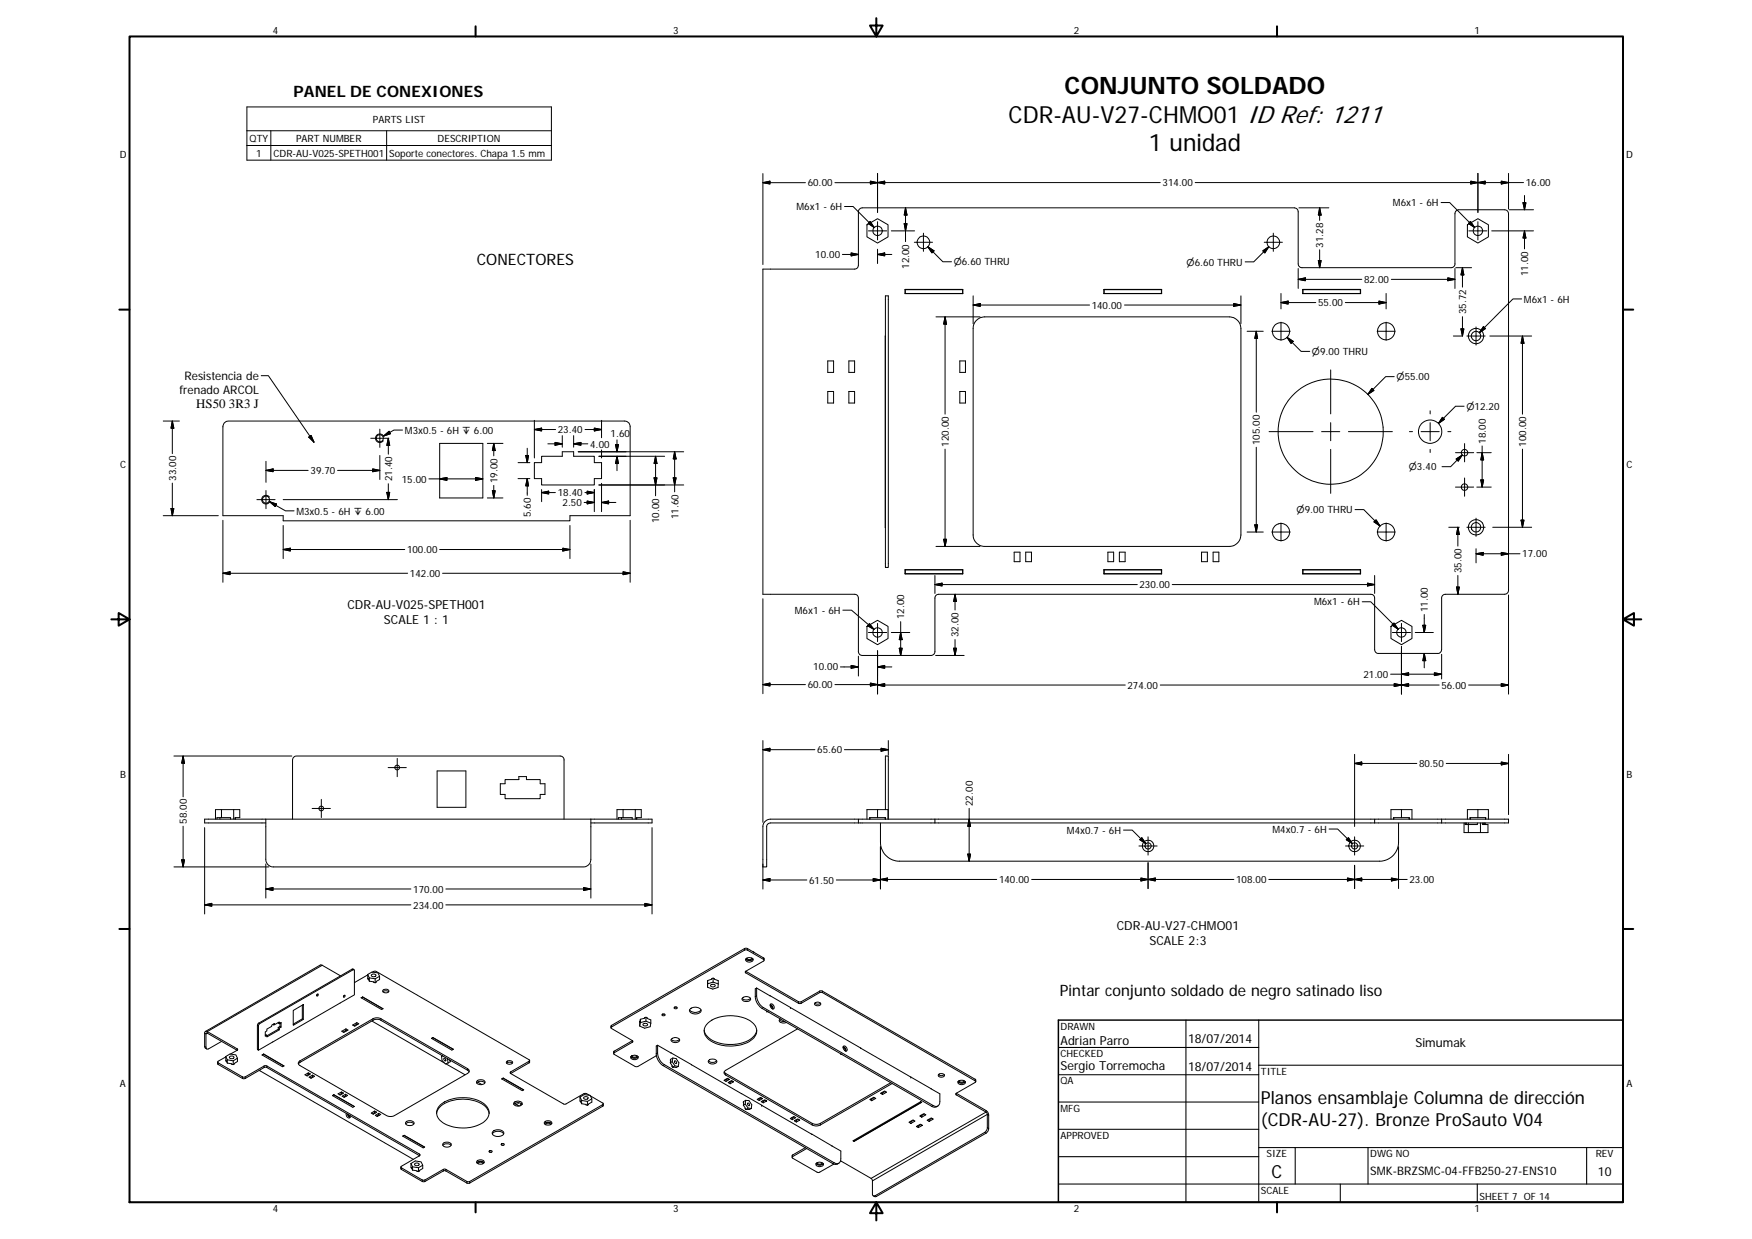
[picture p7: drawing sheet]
<svg xmlns="http://www.w3.org/2000/svg" width="420mm" height="297mm" viewBox="0 0 420 297" stroke-linecap="round" stroke-linejoin="round" font-family="sans-serif">
<g fill="none" stroke="#000" stroke-width=".24">
<path d="M59.2 25.6h73v12.8h-73zM59.2 31.3h73M59.2 34.9h73M64.9 31.3v7.1M92.7 31.3v7.1M183 41.6v21.8M183 43.8l1.6-.4v.7zM183 43.8h10.2M202.5 49.5h2.1l5 5M207.9 53.9l2.5-1.5 2.6 1.5v2.9l-2.6 1.5-2.5-1.5zM208.3 55.4h4.4M208.7 53.1l.9 1.4-1.4-.9z"/>
<path d="M208.7 43.4l1.7 .4-1.7 .3zM210.4 41.6v9.3M210.4 53.1v4.4M210.4 59.8v3.4M210.4 43.8l1.8-.4v.7zM213.8 55.4h5.5M216.8 53.6h.7l-.3 1.8zM217.2 49.8l.3 1.8h-.7zM217.2 49.8v8.1M219.3 58.1h4.3M221.5 55.9v4.4M222.5 59.2l1.5 .9-.5 .5z"/>
<path d="M222.5 59.2l3.6 3.6h2.1M278.2 43.8h-78M286.6 43.8h78.8M303.2 58.1h4.3M304.3 59.2l-3.6 3.6h-2.1M305.4 55.9v4.4M311.5 49.8h7.2M316.5 49.8l.3 1.8h-.6zM316.5 49.8v3M316.5 59.9v4.3M345.6 48.6h2.1l5.9 5.9M351.9 53.9l2.5-1.5 2.5 1.5v2.9l-2.5 1.5-2.5-1.5z"/>
<path d="M352.2 55.4h4.4M352.6 53.1l1 1.4-1.4-.9zM352.7 43.4l1.7 .4-1.7 .3zM354.4 41.6v9.3M354.4 43.8l1.8-.4v.7zM354.4 53.1v4.4M357.7 55.4h10.1M360 43.4l1.8 .4-1.8 .3zM361.8 41.6v8.5M361.9 50.3h5.9M365.2 48.6h.7l-.3 1.7zM365.6 55.4l.3 1.7h-.7z"/>
<path d="M365.6 46.9v3.4M365.6 55.4v4.3M183 64.5h21.9a.9 .9 0 0 0 1-.9v-12.8a.98 .98 0 0 1 .9-1h103.6a.94 .94 0 0 1 .9 1v12.5a.94 .94 0 0 0 .9 .9h35.8a.9 .9 0 0 0 .9-.9v-12.1a.94 .94 0 0 1 .9-.9h11.1a.94 .94 0 0 1 .9 .9v90.3a.98 .98 0 0 1-.9 1h-14.3a.9 .9 0 0 0-.9 .9v12.3a.94 .94 0 0 1-.9 1h-14.2a.9 .9 0 0 1-.9-1v-12.3a.87 .87 0 0 0-1-.9h-103.6a.9 .9 0 0 0-.9 .9v12.8a.9 .9 0 0 1-.9 .9h-16.5a.94 .94 0 0 1-.9-.9v-12.8a.87 .87 0 0 0-1-.9h-21.9zM202 61h3.9M204.1 60.6l1.8 .4-1.8 .3zM210.4 61l1.8-.4v.7zM210.4 61h3.5M212.3 70.9h.7v65.1h-.7zM217.1 69.4h.1M217.1 69.4h13.8v1h-13.8zM217.1 69.4h13.8v1M217.1 69.4v1"/>
<path d="M224.5 76h10.5M226.6 76v23.3M226.6 76l.4 1.7h-.7zM230.9 69.4h.1M233.4 70.9v6.7M233.4 73.1l1.7-.3v.6zM233.4 73.1h27.9M234.1 76.9l1.1-.8 .9-.1h58.7a2.85 2.85 0 0 1 2.8 2.7v49.5a2.81 2.81 0 0 1-2.8 2.8h-58.7a2.77 2.77 0 0 1-2.7-2.8v-49.5l.1-1zM264.7 69.4h.1M264.7 69.4h13.9v1h-13.9zM264.8 69.4h13.7v1M269.7 73.1h27.9"/>
<path d="M278.5 69.4h.1M295.9 72.8l1.7 .3-1.7 .3zM297.6 70.9v6.7M299.1 79.4h3.8M301.3 79.4v19.4M301.3 79.4l.3 1.7h-.7zM302.8 60.1l1.5-.9-1 1.4zM305 79.4h4.4M307.2 70.4v3.7M307.2 77.2v4.4M307.2 72.5l1.7-.3v.7zM307.2 72.5h8.3"/>
<path d="M311.3 67l1.7-.4v.7zM311.3 67h15.3M311.3 64.4v4.8M312.4 69.4h13.9M312.4 69.4h13.9v1h-13.9zM312.5 69.4v1M316.2 62.5h.6l-.3 1.7zM322.6 72.5h9.8M326.2 69.4v1M330.3 79.4h4.3M330.7 72.2l1.7 .3-1.7 .4zM332.4 70.4v3.7"/>
<path d="M332.4 77.2v4.4M333.7 67h15.2M347.2 66.6l1.7 .4-1.7 .3zM348.9 64.4v4.8M349.1 64.2h3.8M350.4 78.8h.7l-.4 1.8zM350.7 64.2l.4 1.7h-.7zM350.7 64.2v4.6M350.7 75.9v4.7M354 78.4v4.3M355.8 78.3l.4 .5-1.4 1zM364.9 71.7h-2.1l-8 8.1"/>
<path d="M62.6 90.1h1.8l10.9 15.9M198.5 86.5h1.4v2.8h-1.4zM198.5 93.9h1.4v2.7h-1.4zM203.6 93.9h1.3v2.7h-1.3zM203.6 86.5h1.3v2.8h-1.3zM212.3 80.6v45.9M230.2 93.9h1.3v2.7h-1.3zM230.2 86.5h1.3v2.8h-1.3zM308.7 80.9l3.3 3.3h2.1M308.7 80.9l1.4 .9-.5 .5zM319.1 88.7v10.5M329 93.1l.5 .5-1.5 1z"/>
<path d="M334.4 90.3h-2.1l-4.3 4.3M343 98.5v.7M348.5 80.6h2.2M351.1 97.4h-2l-4.1 4.1M351.8 80.6h4.4M357.3 80.6h10M365.1 80.6v18.7M365.1 80.6l.4 1.7h-.7zM39.1 100.9h3.9M41.3 100.9l.4 1.8h-.7zM41.3 100.9v7.9M41.3 115.8v7.8"/>
<path d="M53.8 101.4l.6-.4 .5-.1h94.8a1.36 1.36 0 0 1 1.4 1.4v21.3h-14.4v1.3h-68.8v-1.3h-14.4v-21.3zM61.6 119.8h4.4M63.8 110.6v5M63.8 117.6v4.4M63.8 112.8l1.7-.4v.7zM63.8 112.8h10.1M64.6 119.2a1.03 1.03 0 0 0-1.5-.2 1.03 1.03 0 0 0 0 1.5 1.03 1.03 0 0 0 1.5-.1M67.9 119.8h27.4M74.1 104.8l.5-.4 .7 1.6zM81 112.8h10.1M88.9 105.1h4.4M89.4 112.4l1.7 .4-1.7 .3z"/>
<path d="M91.1 102.9v4.4M91.1 109.2v5.8M91.9 104.5a1.03 1.03 0 0 0-1.5-.2 1.03 1.03 0 0 0 0 1.5 1.03 1.03 0 0 0 1.5-.1M92 104.5l1.3-1.1 .3 .6zM92.8 118h.7l-.4 1.8zM93.1 105.1v3.8M93.1 105.1l.4 1.7h-.7zM93.1 116v3.8M96.5 103.1h-2l-2.5 1.4M102.9 114.8h12.9M105.4 106.3h10.4v13.1h-10.4zM105.4 114.8l1.8-.3v.7z"/>
<path d="M114.1 114.5l1.7 .3-1.7 .4zM116.9 119.4h3.7M116.9 106.3h3.7M118.1 117.6h.7l-.4 1.8zM118.4 106.3l.4 1.7h-.7zM118.4 106.3v3M118.4 116.4v3M124.2 114.7h2.9M124.2 110.9h2.9M126.1 109.2h.7l-.4 1.7zM126.4 107.5v3.4M126.4 114.7v4"/>
<path d="M126.4 114.7l.4 1.8h-.7zM128.2 100.8v9M128.2 103l1.7-.4v.7zM128.2 103h5M128.2 110.9h1.7v-1.5h4.9v-1.1h2.8v1.1h4.9v1.5h1.8v3.8h-1.8v1.6h-12.6v-1.6h-1.7zM129.9 117.4v2.9M129.9 118.1l1.7-.3v.6zM131.4 106.4h3.4M133.1 106.1l1.7 .3-1.7 .3zM133.2 118.1h-3.3M134.8 104.4v2.8M137.6 104.4v2.8"/>
<path d="M137.6 106.4l1.7-.3v.6zM137.6 106.4h3.4M138.7 108.3h25.3M140.3 118.1h2.2M140.3 103h4M140.8 117.8l1.7 .3-1.7 .3zM142.5 102.6l1.8 .4-1.8 .3zM142.5 117.4v5.3M143.6 116.3h20.4M144.3 100.8v4.1M144.3 107.9v1.9M144.3 115.9v6.8"/>
<path d="M147.6 106.6h.7l-.3 1.7zM148 105.5v2.8M148 109.4l.3 1.7h-.7zM148 109.4v3.4M156.9 114.6h.7l-.4 1.7zM157.2 109.4v9.5M157.2 109.4l.4 1.7h-.7zM159.4 109.4h-15.8M161.4 114.6h.7l-.3 1.7zM161.8 108.3l.3 1.7h-.7zM161.8 108.3v9.6M226.6 107.7v23.3"/>
<path d="M301.3 107.2v20.4M304.3 103.5h10.6M316.9 103.5h4.4M319.1 101.3v4.4M319.1 107.7v10.6M323.4 103.5h10.5M338 103.5h.7M340.8 103.5h4.4M343 101.3v4.4M343 107.7v.8M345.9 100.1l.5 .4-1.4 1zM347.2 103.5h.7"/>
<path d="M349 116.8h4.4M349 108.5h4.4M349.2 110l1.5-.9-1 1.4zM350.7 109.1l-2.8 2.8h-2.1M351.2 106.3v4.4M351.2 114.6v4.4M354.2 116.8h3.4M354.2 108.5h3.4M355.1 115.1h.7l-.4 1.7zM355.4 108.5l.4 1.8h-.7zM355.4 106.9v9.9M365.1 107.7v18.7"/>
<path d="M39.1 123.6h13.3M41 121.9h.7l-.4 1.7zM53.5 124.7v14.9M53.5 137.4l1.7-.3v.7zM53.5 137.4h44.3M64.7 120.3l1.6 .5-.3 .7zM64.7 120.3l3.8 2.2h2M67.9 126v7.9M67.9 131.7l1.7-.3v.7zM67.9 131.7h29.2M105.4 131.7h31.3M135 131.4l1.7 .3-1.7 .4z"/>
<path d="M136.7 126v7.9M140.1 120.5h2.4M140.8 120.1l1.7 .4-1.7 .3zM144.3 120.5l1.7-.4v.7zM147.7 120.5h-3.4M149.4 137.1l1.7 .3-1.7 .4zM151.1 124.7v14.9M151.1 137.4h-45M217.1 136.6h.1M217.1 136.6h13.8v1h-13.8zM217.1 136.6h13.8v.9h-13.8M217.1 136.6v.9"/>
<path d="M224.2 138v4.3M224.5 131h10.5M226.3 129.3h.7l-.4 1.7zM230.9 136.6h.1M243.2 132.4h1.4v2.3h-1.4zM246 132.4h1.4v2.3h-1.4zM264.7 136.6h.1M264.7 136.6h13.9v1h-13.9zM264.7 137.5h13.9M264.8 136.6h13.7v.9M265.7 132.4h1.4v2.3h-1.4zM268.4 132.4h1.4v2.3h-1.4z"/>
<path d="M278.5 136.6h.1M288.2 132.4h1.3v2.3h-1.3zM290.9 132.4h1.4v2.3h-1.4zM299.1 127.6h3.8M300.9 125.8h.7l-.3 1.8zM305 127.6h4.4M307.2 125.4v4.3M312.4 136.6h13.9M312.4 137.5h13.9M312.4 136.6h13.9v1h-13.9zM312.5 136.6v.9M325 122.2h2.1l3.9 3.9"/>
<path d="M326.2 136.6v.9M327.9 139.8l1.8 .3-1.8 .4zM329.7 138v4.3M330 124.6l1 1.5-1.5-1zM330.3 127.6h4.3M332.4 125.4v4.3M347.4 126.4h2.6M349.6 126.4v4.5M349.6 126.4l.4 1.7h-.7zM349.6 138v4.5M351.8 126.4h4.4M354 124.2v4.4"/>
<path d="M354 132.8l1.7-.4v.7zM354 132.8h10.5M354 131.6v3.3M358 126.4h9.3M360 132.4l1.8 .4-1.8 .3zM364.8 124.7h.7l-.4 1.7zM183 143.6v22.7M201.5 159.9h4.4M202.1 146.3h2.1l5.4 4.6M204.1 159.5l1.8 .4-1.8 .3zM205.9 157.3v4.8M207.9 150.2l2.5-1.5 2.6 1.5v2.9l-2.6 1.5-2.5-1.5z"/>
<path d="M208.3 151.6h4.4M208.5 149.5l1.1 1.4-1.5-.9zM210.4 149.5v4.3M210.4 159.9l1.8-.4v.7zM210.4 156v10.4M213.8 151.6h4.4M213.9 159.9h-3.5M215.7 155.4h.7l-.4 1.7zM216 149v8.1M216 151.6l.4 1.8h-.7zM224.2 140.1l1.7-.3v.7zM224.2 140.1h48.5"/>
<path d="M224.4 157.1h6.8M228.7 155.4h.7l-.4 1.7zM229 153.3v3.8M229 142.5l.4 1.7h-.7zM229 142.5v3.7M326.7 144.3h2l6.6 6.6M329.7 140.1h-48.6M333.6 150.2l2.5-1.5 2.5 1.5v2.9l-2.5 1.5-2.5-1.5zM333.9 151.6h4.4M334.3 149.4l1 1.5-1.5-1zM336.1 149.5v4.3M336.1 154.9v11.5"/>
<path d="M339.4 151.6h4.3M341.2 149.9h.7l-.3 1.7zM341.6 147.3v4.3M341.6 156.7l.3 1.7h-.7zM341.6 156.7v3.4M345.7 156.9v5.9M349.3 140.7h.7l-.4 1.8zM361.8 142.6v23.8M183 164.1l1.6-.3v.7zM183 179.7l1.6-.3v.7zM183 164.1h10.2M183 179.7h12.4"/>
<path d="M183 177.5v19.6M208.7 163.8l1.7 .3-1.7 .4zM210.4 164.1h-10.2M210.4 164.2l1.8-.3v.7zM210.4 164.2h59.5M211.3 179.4l1.7 .3-1.7 .4zM213 179.7h-10.5M213 177.5v3.6M278.2 164.2h66.9M333.5 161.6h12.2M334.4 163.9l1.7 .3-1.7 .4zM336.1 161.6l1.7-.3v.7z"/>
<path d="M336.1 164.2l1.7-.3v.7zM344 161.3l1.7 .3-1.7 .4zM360 163.9l1.8 .3-1.8 .4zM361.8 164.2h-9.6M41.7 181.3h28.3M43.9 181.3l.3 1.7h-.6zM43.9 181.3v9.7M43.9 198.1v9.7M49.1 198.4v20.7M52.7 196v.4M53.1 194.1v1.9M55.3 196.4v-.4h-3.3v.4"/>
<path d="M56 194.1v2.3M56.4 196.4v-.4h1.1v-1.9h-5.8v2.3M63.7 196.4h78M63.7 196.4v9.6a1.8 1.8 0 0 0 1.9 1.8h74.3a1.79 1.79 0 0 0 1.8-1.8v-9.6M63.7 196.4h-14.6v.9h14.6M74.9 193.8h4.3M77.1 191.6v4.4M93.1 184h4.3M95.3 181.8v4.4M104.8 184.8h6.9v8.7h-6.9zM120 187.9h1.1v-1h3.3v-.7h1.8v.7h3.3v1h1.2v2.6h-1.2v1h-8.4v-1h-1.1zM135.3 196.4v-14.2a.9 .9 0 0 0-.9-.9h-63.3a.98 .98 0 0 0-.9 .9v14.2"/>
<path d="M141.7 196.4h14.7v.9h-14.7M149 196v.4M149.4 194.1v1.9M151.6 196.4v-.4h-3.3v.4M152.3 194.1v2.3M152.7 196.4v-.4h1.1v-1.9h-5.8v2.3M156.4 198.4v20.7M205.9 197.3h18.3M205.9 196.4h-21.1a1.87 1.87 0 0 0-1.8 1.8v9.6h.9v-9.6a.9 .9 0 0 1 .9-.9h21.1M207.9 196.4v-2.3h5.1v2.3M208.5 196.4v-.4h3.8v.4M208.6 196v.4"/>
<path d="M210.4 194.1v1.9M212.3 196v.4M212.3 194.1v-12.8h.7v15.1M224.2 197.3h105.5M224.2 196.4h-18.3v.9M224.2 196.4v.9M224.2 196.4h105.5M232.4 193.8v12.7M232.4 196.4l.4 1.7h-.7zM269.4 199h2.1l3.3 3.3M318.7 198.8h2.1l3.5 3.5M324.9 183l1.7-.3v.7z"/>
<path d="M324.9 183h14.9M324.9 180.8v17.3M329.7 197.3h16M333.6 196.4v-2.3h5v2.3M334.3 196v.4M335.4 197.3v4.6a4.5 4.5 0 0 1-4.6 4.6h-115.1a4.6 4.6 0 0 1-4.6-4.6v-4.6M336.1 194.1v1.9M337.9 196v.4M338 196.4v-.4h-3.8v.4M345.7 196.4h16.1v.9h-16.1M345.7 196.4h-16v.9M345.7 196.4v.9"/>
<path d="M346.8 183h15M351.1 197.3v2.3h1M351.6 197.3v.4M351.9 196.4v-2.3h5v2.3M352.1 197.3v2.3M352.6 196v.4M354.3 197.3v.4h-2.9v-.4M354.4 194.1v1.9M355 197.3v2.3M355.5 197.3v.4h1.3v1.9h-4.7M355.8 197.3v.4M356.1 197.3v.4"/>
<path d="M356.2 197.3v.4M356.3 196v.4M356.3 196.4v-.4h-3.8v.4M360 182.7l1.8 .3-1.8 .4zM361.8 180.8v14.5M41.7 207.8h22.8M43.6 206.1h.6l-.3 1.7zM49.1 216.9l1.7-.3v.7zM49.1 216.9h49.4M63.7 207.1v8.2M63.7 213.1l1.8-.3v.7zM98.5 213.1h-34.8"/>
<path d="M106.9 216.9h49.5M106.9 213.1h34.8M140 212.8l1.7 .3-1.7 .4zM141.7 207.1v8.2M154.7 216.6l1.7 .3-1.7 .4zM183 207.1v6M183 211l1.6-.4v.7zM193.5 211h-10.5M200.6 211h10.5M209.4 210.6l1.7 .4-1.7 .3zM211.1 210.8l1.7-.3v.7zM211.1 210.8h27.9"/>
<path d="M211.1 203v10.1M232.1 204.8h.7l-.4 1.7zM247.4 210.8h48.5M273.1 202.8h4.4M273.6 210.5l1.7 .3-1.7 .4zM273.8 200.8l1 1.5-1.4-1zM275.3 206.8v6.2M275.3 210.8l1.8-.3v.7zM275.3 200.6v4.4M304.3 210.8h33.2M322.7 202.8h4.4M322.9 201.3l.5-.5 .9 1.5z"/>
<path d="M323.1 210.5l1.8 .3-1.8 .4zM324.9 207.5v5.5M324.9 210.8l1.7-.3v.7zM324.9 200.6v4.4M333.7 210.5l1.7 .3-1.7 .4zM335.4 203v10M76.1 238.3l-.2 .3M77.3 231.4h-.5l-27.5 15.9M77.3 231.4l-27.6 15.9M77.3 231.4l4.4 2.6M82.5 238.7l-.1 .2M84.4 232.3l-22.3 13"/>
<path d="M84.4 232.3l.5 .2M84.4 232.3l.3 .2M84.7 232.5l.3 .1v5.9l-19.6 11.3M84.7 232.5l-22.4 12.9M86.6 239.2l.4-.2 4.9 2.8-.4 .2zM87 239v.1M88.2 233.6l.1 1.2M88.2 233.6l.4 .8M88.2 233.6l1-.6 1.4 .2 .4 .9-1 .6M88.2 233.7l-3.2 1.8M88.3 234.8v-.2l.3 .6M88.3 234.7v.1"/>
<path d="M88.6 234.4l1.4 .3M88.6 235.2l1.4 .4M88.6 234.4v.8M89.1 233.7a.62 .62 0 0 1 .6-.2 .62 .62 0 0 1 .5 .4l-.1 .1a.61 .61 0 0 1-1-.3zM89.3 233.1l.9-.2 36.8 21.2-.1 .3M90 234.7v.9M91 234.1v.7l-1 .8M91.8 237.8l.5-.3 .5 .1 .4 .2M91.9 237.4a.75 .75 0 0 1 .8-.3 .75 .75 0 0 1 .5 .7 .9 .9 0 0 1-1.5-.2zM169.7 235.5h.1M169.7 235.5v1.2M169.7 235.1v.6"/>
<path d="M169.7 235.9v.8l1.2 .4 1.3-.4v-.8M169.7 235.1v.8M170.5 236.1l.2-.1a.41 .41 0 0 1 .6 0 .41 .41 0 0 1 0 .5l-.1 .1a.46 .46 0 0 1-.5 0 .46 .46 0 0 1-.2-.5zM171 234.5l1.2 .6v.8M171 234.5l-1.3 .6M171 234.5v1M171 235.5l-1.3 .4M171 235.5l1.2 .4M178 239.3a1.4 1.4 0 0 0 2 0M178.1 239.2a1.29 1.29 0 0 1 1.9 .3 1.16 1.16 0 0 1-1 .6 1.16 1.16 0 0 1-1-.7zM178.6 227.4l-31.9 18.4M178.6 227.8l-31.9 18.4"/>
<path d="M178.6 227.4h.6M178.6 227.8h.6M178.6 227.4v.4M178.8 229.9l.1 .1a1.31 1.31 0 0 0 1.7-.1M178.8 232.9l-.1 .1 .1 .2M178.8 229.9l.1-.1a1.07 1.07 0 0 1 1.7 .4 1.02 1.02 0 0 1-1.8-.2zM178.8 232.9v.3M178.8 233.2l12.7 7.3M178.8 232.9l12.7 7.3M179.2 227.4v.4M179.2 227.8l3.9 2.2M179.2 227.4l3.9 2.3"/>
<path d="M180.3 229.7a.6 .6 0 0 1-.6 .4 .6 .6 0 0 1-.5-.4M180.6 228.2l.2 .1M180.7 228.2v.1M181.1 238.9a3.5 3.5 0 0 0 1.6 2.8M181.5 238.8l.2 1a3.3 3.3 0 0 0 1.4 1.8M181.5 238.8l-.4 .1M181.5 236.9l-.4 .2v1.8M181.5 236.9l3.2 1.9M181.5 236.9v1.9M183.1 229.7l.1 .5M183.1 230l.1 .2-.1 .2-4.3 2.5M183.1 229.7v.3"/>
<path d="M184.7 238.7l4.9 2.9M184.7 238.7v.1M196.6 238h.6M196.6 237.6v.4M196.6 238l-4.5 2.5M196.6 237.6h.6M196.6 237.6l-4.5 2.6M197.2 237.6v.4M197.2 238l36.7 21.1M197.2 237.6l36.7 21.1M49.1 250.9l.3 .2M49.1 247.7l.3 .2 .3-.2"/>
<path d="M49.1 250.9l.1 .3 .4 .3M49.1 247.7v3.2M49.7 247.7l-.3 .2v3.2M49.7 247.3a.4 .4 0 0 0-.4 0 .4 .4 0 0 0-.2 .4M49.7 247.3v.4M49.7 247.3l7.2 4.1M49.7 247.7l7.2 4.1M52.2 254.6l.1 .6M52.3 254.8v.4M52.3 254.8l5.9 3.4M52.3 255.2l5.9 3.4M53.1 249.7l-3.1 1.7a.4 .4 0 0 1-.4 .1 .4 .4 0 0 1-.2-.4"/>
<path d="M54.2 253.3v1.1M54.2 253.3l.3 .8M54.2 253.3l1-.6 1.4 .2 .3 .8-1 .6M54.2 253.4l-2 1.1 .1 .3M54.2 254.4v-.1l.3 .6M54.3 254.3l-.1 .1M54.5 254.1l1.4 .2M54.5 254.9l1.4 .3M54.5 254.1v.8M55.1 253.3a.5 .5 0 0 1 .6-.2 .5 .5 0 0 1 .3 .6l-.2 .1a.46 .46 0 0 1-.5 .1 .46 .46 0 0 1-.2-.6zM55.9 254.3v.9M56.9 251.4l.1 .1-.1 .3"/>
<path d="M56.9 251.4v.4M56.9 251.8l-1.6 .9M56.9 253.7v.8l-1 .7M58.2 258.2v.4M58.2 258.2h.6M58.2 258.6h.6M58.8 258.2v.4M61.7 245.8v5.8l.3 .2M61.7 245.8l.3 .2M62 246v5.8l3.4-2M62.1 245.3l-.4 .5M62.1 245.3l.2 .1"/>
<path d="M62.2 256.6l36.9 21.3M62.3 245.4l-.3 .6M62.9 252.9l.3-.2 4.9 2.8-.4 .2zM63.2 252.7v.1M63.2 252.8l4.9 2.8M63.2 252.8l-.3 .1M63.3 255.9h.7M63.3 255.6v.3M63.3 255.6h.7M63.3 255.6l-4.5 2.6M63.3 255.9l-4.5 2.7M63.6 248.2l.2-.1 .2 .1"/>
<path d="M64 246.7l1.2-.6v-.3l.6-.4v.3l1.2-.7v.4l.4-.2v1.1l-.4 .2v.4l-3 1.7v-.4l-.4 .2v-1l.4-.3zM64 255.6l36.6 21.1M64 255.6v.3M64 255.9l36.6 21.2M65.6 245.5h.1M65.6 245.5l.2 .2M66.7 245.2l.3 .2M66.7 246.3v.5M66.7 246.3l.3 .2M67 246.9l-.3-.1-2.7 1.5M67.2 245.3v.8M67.2 246.1l.2 .2"/>
<path d="M67.2 246.1l-.5 .2M70.3 242.3l2.4-1.5v3.6l-2.4 1.4zM71.9 254.7l-.3 .4M71.9 254.3a.59 .59 0 0 0-.4 .6 .59 .59 0 0 0 .4 .6l20.8 11.9a2.12 2.12 0 0 0 1.9 0l17.5-10.1a.61 .61 0 0 0 .4-.5 .61 .61 0 0 0-.4-.6M71.9 254.3v.4M72.5 241v3.3M72.5 244.3l.2 .1M72.5 244.3l-2.2 1.2M73.9 257.2l.5 .3-.8 .5-.5-.3 .8-.5v.4M73.9 257.6l.2 .1M73.9 257.6l-.4 .3M74.9 257.7l.5 .3-.8 .5-.5-.3 .8-.5v.4"/>
<path d="M74.9 258.1l.2 .1M74.9 258.1l-.5 .3M82 247.2l1-.5 .4 .3-.9 .5zM83 246.7v.3M83.1 247.1l-.1-.1-.7 .4M84.6 245.7l1-.5 .4 .2-.9 .6zM85.6 245.2v.3M85.7 245.6l-.1-.1-.7 .4M89.2 244.8l17.3 10M89.4 244.2a2.08 2.08 0 0 1 2 0M89.4 244.6a1.93 1.93 0 0 1 2 0M89.4 244.2l-17.5 10.1"/>
<path d="M89.4 244.6l-17.5 10.1M89.4 244.2v.4M91.4 244.2l20.7 12M91.4 244.6l20.7 12M91.4 244.2v.4M103.8 248.7l4.9 2.8M103.8 248.7v.1M103.8 248.8l-.3 .2M103.8 248.7l-.3 .2 4.9 2.9 .3-.3M103.8 248.8l4.9 2.8M105.9 253.2l.1 1.1 .8 .8 .7-.3M106.1 253.1l-.2 .1"/>
<path d="M106.2 253.1l-.3 .1M106.9 255l4.6 2.7M107.3 253.8l.2 1M107.3 253.8h.1M107.9 254.1l.1 .4-.5 .3M112.1 256.6l.4 .4M112.1 256.2v.4M114.3 259.6a1.37 1.37 0 0 1 2 0M114.3 259.2a1.21 1.21 0 0 1 2 .3 1.25 1.25 0 0 1-2-.1zM114.5 259.4l1.1 .6M120.3 258.7l.4-.2 4.9 2.8-.4 .2zM120.7 258.5h.1"/>
<path d="M120.7 258.5l-.3 .2M120.7 258.5l4.8 2.8M121.5 254.9l.5-.2 .9 .2M121.5 254.5l.5-.2a.55 .55 0 0 1 .6 0 .55 .55 0 0 1 .2 .7 .77 .77 0 0 1-.8 .2 .77 .77 0 0 1-.5-.6zM122.5 257l-.2 .1 .2 .3M122.5 257v.4M122.5 257.4l12.7 7.3h.5l4.3-2.5h.7l.7 .4M126.9 254.4v.4M126.9 254.8l-4.4 2.6M126.9 254.4l-4.4 2.6M127 254.2l-.1 .6M146.7 246.2l-.1 .3 5.1 3"/>
<path d="M146.7 245.8l-.2 .6M146.7 245.8v.4M147.3 252.4l-.1 .2 .1 .2 5.2 2.9h.5l4.4-2.6M147.3 252l-.1 .6M147.3 252v.4M151.3 253.3a1.28 1.28 0 0 0 1.7 0M151.4 253.2l.1-.1a1.02 1.02 0 0 1 1.5 .5 1.02 1.02 0 0 1-1.8-.2zM151.6 253.1a.61 .61 0 0 0 .6 .4 .61 .61 0 0 0 .5-.4M151.7 249.5l.1 .2-.1 .2M151.7 249.9l-4.4 2.5M151.7 249.5v.4M151.7 249.5l-4.4 2.5"/>
<path d="M153.4 244.9h.1M153.4 244.9v1.1M153.6 245.2l-.2 .8 1.2 .5 1.3-.4 .2-.8M153.6 244.4l-.2 .6v-.1M153.6 244.4v.8M154.3 245.4h.2a.4 .4 0 0 1 .6-.1 .4 .4 0 0 1 0 .6h-.1a.42 .42 0 0 1-.6 .1 .42 .42 0 0 1-.1-.6zM154.9 244.8l1.2 .5M154.9 243.9l1.2 .6v.8M154.9 243.9l-1.3 .5M154.9 243.9v.9M154.9 244.8l-1.3 .4M157.4 252.6a3.6 3.6 0 0 0 1.6 2.9"/>
<path d="M157.7 252.5l.1 .5a3.4 3.4 0 0 0 1.5 2.2M157.7 250.6l8.1 4.7M157.7 252.5l-.3 .1M157.7 250.6l-.3 .2v1.8M157.7 250.6v1.9M158.8 243.1h.2a.29 .29 0 0 1 .3 0 .29 .29 0 0 1 .1 .4h-.1a.29 .29 0 0 1-.4 0 .29 .29 0 0 1-.1-.4zM158.9 243.1h.5M159 255.5l40.7 23.4M159.3 255.2l-.3 .3M159.3 255.2l40.7 23.5M160.7 254.8l.6 1M161 249.2l.1 .1a1.38 1.38 0 0 0 1.8-.1"/>
<path d="M161 249.1l.1-.1a1.29 1.29 0 0 1 1.9 .3 1.14 1.14 0 0 1-1.1 .7 1.14 1.14 0 0 1-1-.8zM161.2 254.5l.7 1 .8 .2M161.2 254.5l-.5 .3M161.4 253.7l-.6 .3-.1 .8M161.4 253.7l-.2 .8M161.4 253.7l.7 .1 .7 1-.1 .9M161.7 241.5h.1a.35 .35 0 0 1 .5-.2 .35 .35 0 0 1 0 .6 .35 .35 0 0 1-.5-.1zM161.8 254.4h.3a.28 .28 0 0 1 .2 .3 .28 .28 0 0 1-.3 .3zM161.8 241.4h.5M161.9 255.5l-.6 .3M162.7 255.7l-.5 .2-.9-.1M165.4 242.1a1.83 1.83 0 0 0 2.7 0"/>
<path d="M165.5 241.9a1.83 1.83 0 0 1 2.6 .2 1.48 1.48 0 0 1-2.2 .8 .61 .61 0 0 1-.4-1zM165.8 255.2l12 7M165.8 255.2h.1M168.9 247a4.5 4.5 0 0 0 3.8 3.1 8.7 8.7 0 0 0 8.1-1.8l.5-.8 .2-.5M169.8 245.3a9.1 9.1 0 0 1 10.9 .1 2.49 2.49 0 0 1-.7 4.1 9.3 9.3 0 0 1-10.3-.6 2.41 2.41 0 0 1 .1-3.6zM169.9 254.3a1.37 1.37 0 0 0 1.9 0M169.9 254.3a1.21 1.21 0 0 1 2 .3 1.27 1.27 0 0 1-2.1-.1zM173.6 259l.8-.5 .5 .3-.8 .5zM173.7 257l.3 .3M174 258.8l.1 .1M174 257.3v.4M174 257.7l20.8 12"/>
<path d="M174 257.3l20.8 12M174.1 258.9v.4M174.6 259.5l.8-.4 .5 .3-.8 .4zM174.6 258.6l-.5 .3M174.9 259.4h.2M175.1 259.4v.4M175.6 259.2l-.5 .2M182.7 241.7l40.7 23.5M183.1 241.6l40.7 23.4M183.1 241.6l-.4 .1M183.9 242.4h.1M183.9 242.4l.4 .2"/>
<path d="M184.7 241.1l.3 .2 .1 .4M184.7 240.8l.5 .5 .1 .6-.1-.6zM184.8 240.7a.66 .66 0 0 1 .7 .4 .66 .66 0 0 1-.1 .8 .9 .9 0 0 1-.6-1.2zM186.9 244.5l.7 .4h.6M186.9 244.5a.85 .85 0 0 0 .5 .8 .85 .85 0 0 0 .8-.1l.4-.1M187.1 244.3l-.2 .2M189.6 241.6h.1M189.6 241.6l12 6.9M191.3 246.7l-17.3 9.9a.6 .6 0 0 0-.4 .6 .6 .6 0 0 0 .4 .5M191.5 240.5h.6M191.5 240.2h.6M191.5 240.2v.3"/>
<path d="M192.1 240.2v.3M195.4 240.5l.7 .2 .7-.2M195.4 240.5a.86 .86 0 0 1 1.4 .3 .84 .84 0 0 1-.8 .3 .84 .84 0 0 1-.6-.5zM201.5 252.6l.4 .2M201.5 248.5l4.9 2.8M201.6 248.5h.1M201.8 252.7l-.1 .1M202.2 250.9a.95 .95 0 0 1 .6 1.1M202.2 251.2l.3 .2 .1 .5M202.3 250.8a.75 .75 0 0 1 .7 .4 .75 .75 0 0 1 0 .8l-.4-.1a.86 .86 0 0 1-.3-1.1zM206.4 251.3l12 6.9M206.4 251.3h.1"/>
<path d="M213.6 259.6l-16.9 9.7M214 259.8l-17.3 9.9M218.4 258.2l4.9 2.8M218.4 258.2h.1M225 257.7a.88 .88 0 0 1 1.5 .2 .8 .8 0 0 1-.8 .4 .8 .8 0 0 1-.7-.6zM225.1 257.6a1.06 1.06 0 0 0 1.3 0M229.8 259.3v.1a1.31 1.31 0 0 0 1.7-.1M229.8 259.3l.1-.1a.93 .93 0 0 1 .9-.3 .93 .93 0 0 1 .7 .8 1.05 1.05 0 0 1-1.8-.3zM230.1 259.1a.6 .6 0 0 0 .5 .3 .6 .6 0 0 0 .6-.3M233.9 258.7l.1 .6M233.9 259.1l.1 .2-.1 .2-4.6 2.6M233.9 258.7v.4"/>
<path d="M80.1 262.5l4.8 2.8M80.1 262.5l-.3 .2M80.1 262.4l-.4 .3M80.1 262.4l4.9 2.9-.4 .2-4.9-2.8M80.1 262.4v.1M81.9 261.8l.5 .3-.8 .4-.5-.3 .8-.4v.3M81.9 262.1l.2 .1M81.9 262.1l-.5 .3M82.9 262.3l.5 .3-.8 .5-.5-.3 .8-.5v.4M82.9 262.7l.1 .1M82.9 262.7l-.5 .3M83 266.9v.1a.63 .63 0 0 0 .2 .8 .63 .63 0 0 0 .8 0l-.1-.4"/>
<path d="M83.3 267.1l.7 .8M83.6 267.3l.4 .3M89.8 266.4l.5 .2-.8 .5-.5-.3 .8-.4v.3M89.8 266.7l.2 .1M89.8 266.7l-.4 .3M90.8 266.9l.5 .3-.8 .5-.5-.3 .8-.5v.4M90.8 267.3l-.5 .3M90.8 267.3l.2 .1M96.1 279.8l.2 .6M96.3 280v.4M96.3 280l5 2.9M96.6 272.4l.3-.2 4.9 2.8-.3 .2z"/>
<path d="M96.9 272.2h.1M96.9 272.2l4.9 2.8M96.9 272.2l-.3 .2M97.3 269.5a1.37 1.37 0 0 1 1.9 0M97.4 268.9a1.16 1.16 0 0 1 1.9 .5 1.27 1.27 0 0 1-2.1-.1zM98.6 278.9l.1 1.2M98.6 278.9l1-.6 1.4 .3 .4 .8-1 .6M98.6 278.9l.3 .8M98.7 280v.1M98.9 279.7v.8M98.9 279.7l1.5 .3M99.5 279l.3-.2a.44 .44 0 0 1 .5 .1 .44 .44 0 0 1 .2 .4l-.2 .1a.48 .48 0 0 1-.6 .1 .48 .48 0 0 1-.2-.5z"/>
<path d="M100.4 280v.9M100.6 277l-.1 .2M100.6 276.7l.2 .2-.2 .2M100.6 276.7v.4M100.6 277.1l-4.3 2.5-.2 .1 .2 .3M101.4 279.4v.7l-1 .8M104.7 267a4.3 4.3 0 0 1 3.9-3.2 8.8 8.8 0 0 1 8.1 1.8l.6 1.4M105.6 264.9a9.3 9.3 0 0 1 10.7-.1 2.62 2.62 0 0 1-.8 4.5 9.3 9.3 0 0 1-10-.8 2.42 2.42 0 0 1 .1-3.6zM106.2 274.6a1.4 1.4 0 0 1 2 0M106.2 274.2a1.21 1.21 0 0 1 2 .3 1.24 1.24 0 0 1-2-.1zM114.4 278.7a1.31 1.31 0 0 1 1.7 0M114.4 278.3l.3-.1a.83 .83 0 0 1 .9-.2 .83 .83 0 0 1 .5 .8 1.06 1.06 0 0 1-1.8-.3z"/>
<path d="M114.7 279a.6 .6 0 0 1 .5-.4 .6 .6 0 0 1 .6 .4M117.3 276l.2-.1a.28 .28 0 0 1 .3-.1 .28 .28 0 0 1 .1 .4 .4 .4 0 0 1-.6-.2zM117.4 276.2h.5M118.1 271.8a1.76 1.76 0 0 1 2.7 0M118.3 271.2a1.71 1.71 0 0 1 2.5 .5 1.65 1.65 0 0 1-2.8 0zM120.3 274.2a.32 .32 0 0 1 .4-.1 .32 .32 0 0 1 .1 .4l-.1 .1a.3 .3 0 0 1-.3 0 .3 .3 0 0 1-.2-.3zM120.4 274.6h.4M123.2 264.8l.1-.2a1.37 1.37 0 0 1 1.9 .2M123.2 264.4l.1-.2a1.26 1.26 0 0 1 1.9 .4 1.17 1.17 0 0 1-2 0zM123.5 264.6l.7 .4M123.6 264.5l.1 .2 .8 .5M124.1 264.4h.3"/>
<path d="M125 264.6l-.3 .5M125.1 264.6h-.1M130.6 269.4a1.28 1.28 0 0 1 1.7 0M130.7 268.9l.1-.1a1.04 1.04 0 0 1 1.5 .5 1.07 1.07 0 0 1-1.8-.2zM130.9 269.6a.6 .6 0 0 1 .5-.3 .6 .6 0 0 1 .6 .3M139.1 263l.1 1.1M139.1 263l1-.6 1.5 .2 .3 .8-1 .7M139.1 263l.4 .8M139.2 264.1v-.1l.3 .6M139.2 264.1h.1M139.5 264.6l1.4 .4M139.5 263.8v.8"/>
<path d="M139.5 263.8l1.4 .3M140 263.1l.2-.1a.43 .43 0 0 1 .6-.1 .43 .43 0 0 1 .1 .6h-.1a.55 .55 0 0 1-.8-.4zM140.9 264.1v.9M141.6 262.7l3 1.8v.3M141.9 263.4v.8l-1 .8M144.6 264.8l-32 18.5M144.6 265.2l-32 18.4M144.6 264.8v.4M144.7 264.6l-.1 .6M177.8 262.2l4.9 2.8M177.8 262.2h.1M178.3 265l.5 1"/>
<path d="M178.7 264.7l.7 1h.8M178.7 264.7l-.4 .3M178.8 263.8l-.5 .3v.9M178.8 263.8l-.1 .9M178.8 263.8l.8 .1 .7 .9-.1 .9M179.3 264.5h.3a.29 .29 0 0 1 .2 .3 .29 .29 0 0 1-.3 .3zM179.4 265.7l-.6 .3M180.2 265.7l-.5 .3h-.9M181.6 263.6l.8-.5 .5 .3-.8 .4zM181.9 263.4l.2 .1M182.1 263.5v.3M182.5 264.1l.9-.4 .5 .2-.9 .5z"/>
<path d="M182.5 263.2l-.4 .3M182.7 265h.1M182.7 265l12 6.9M182.9 263.9l.1 .2M183 264.1v.3M183.5 263.8l-.5 .3M189.5 268.2l.8-.5 .5 .2-.8 .5zM189.9 267.9l.1 .2M190 268.1v.3M190.1 276.9l-.1 .6M190.1 277.3l-.1 .2 .1 .2 6 3.4h.4l3.5-2M190.1 276.9v.4"/>
<path d="M190.5 268.7l.8-.5 .5 .3-.8 .5zM190.5 267.8l-.5 .3M190.8 268.5l.2 .1M191 268.6v.4M191.5 268.3l-.5 .3M193.1 275.1l-3 1.8M193.5 275.4l-3.4 1.9M194.7 271.9l4.8 2.8M194.7 271.9h.1M194.8 269.7a2.13 2.13 0 0 0 1.9 0M194.8 269.3v.4M194.8 269.3a2.13 2.13 0 0 0 1.9 0"/>
<path d="M195.7 279l.2 .1a1.25 1.25 0 0 0 1.5-.1M195.8 278.8a1.09 1.09 0 0 1 1.7 .4 1.02 1.02 0 0 1-1.8-.1zM196 278.7a.57 .57 0 0 0 .6 .4 .57 .57 0 0 0 .5-.4M196.7 269.3v.4M199.5 274.7l2.1 1.2v1.9a.99 .99 0 0 1-.4 1.1 .99 .99 0 0 1-1.2-.2M199.5 274.7h.1M200 278.7l-.3 .2M201.2 278.9l-.7 .3-.8-.3M201.6 278.3l7.3 4.2M204.6 273.5l16.2-9.4 .3 .2-16.3 9.3zM204.6 273.5l.2 .1M204.8 273.6h.1"/>
<path d="M208.6 263.6l.9-.5 .5 .2-.9 .6zM208.9 263.4l.2 .1v.4M209.7 263.2l-.6 .3M211.2 262.1l.9-.5 .5 .2-.9 .6zM211.5 261.9l.2 .5M212.3 261.7l-.6 .3M218 269l.9-.5 .5 .3-1 .5zM218.3 268.8l.1 .5M219.1 268.6l-.7 .3M219.8 270.1l.9-.6 .5 .3-1 .5zM220.1 269.9l.1 .1M220.2 270v.3"/>
<path d="M220.6 267.5l.9-.5 .5 .3-.9 .5zM220.9 267.4l.2 .4M220.9 269.6l-.7 .4M221 264.2l-16.2 9.4M221.7 267.1l-.6 .3M222.3 268.6l1-.6 .5 .3-1 .5zM222.7 268.4l.1 .4M223.3 261l2.1 1.2v1.9a.99 .99 0 0 1-.5 1.1 .99 .99 0 0 1-1.1-.2M223.5 268.1l-.7 .4M223.8 265l-.4 .2M224.9 265.2l-.7 .3-.8-.3M229.3 262.1l-.1 .2 .1 .2"/>
<path d="M229.3 262.1v.4M229.3 262.5l7.2 4.1M229.3 262.1l7.2 4.1M236.1 271.5l-26.2 15.2M236.1 271.5l.4 .2M236.5 266.6l.3 .6M236.5 271.7l-26.3 15.1M236.5 266.2l.4 .5 .2 .7M236.5 266.2v.4M236.5 266.6l-27.6 15.9M236.8 270.3l-.2 .7-.5 .5M236.8 267.2v3.1"/>
<path d="M236.8 267.2l.3 .2M236.8 270.3l.3 .3M236.8 267.2l-27.6 15.9M237.1 270.6l-.2 .6-.4 .5M237.1 267.4v3.2M96.3 280.4l5 2.9M98.7 280.1v-.2l.2 .6M98.9 280.5l1.5 .4M101.3 283.3h.6M101.3 282.9v.4M101.3 282.9h.6M101.9 282.9v.4"/>
<path d="M106.3 280.7h.6M106.3 280.4h.6M106.3 280.4v.3M106.3 280.7l-4.4 2.6M106.3 280.4l-4.4 2.5M106.9 280.4v.3M106.9 280.7l5.1 2.9M106.9 280.4l5.1 2.9M112 283.3h.6M112 283.6h.6M112 283.3v.3M112.6 283.3v.3"/>
<path d="M208.9 282.5l.3 .6M209.2 283.1v3.2a.41 .41 0 0 0 .2 .4 .41 .41 0 0 0 .5 0M209.4 286.7l.4 .2 .4-.1M209.9 286.7l.3 .1"/>
<circle cx="210.5" cy="55.3" r="1.11"/>
<circle cx="221.5" cy="58.1" r="1.52"/>
<circle cx="305.4" cy="58.1" r="1.51"/>
<circle cx="354.4" cy="55.3" r="1.11"/>
<circle cx="307.2" cy="79.4" r="2.06"/>
<circle cx="332.4" cy="79.4" r="2.06"/>
<circle cx="354" cy="80.6" r="1.12"/>
<circle cx="354" cy="80.6" r="1.83"/>
<circle cx="63.8" cy="119.8" r=".86"/>
<circle cx="91.1" cy="105.1" r=".85"/>
<circle cx="319.1" cy="103.5" r="12.6"/>
<circle cx="343" cy="103.5" r="2.79"/>
<circle cx="351.2" cy="108.5" r=".78"/>
<circle cx="351.2" cy="116.8" r=".78"/>
<circle cx="307.2" cy="127.6" r="2.06"/>
<circle cx="332.4" cy="127.6" r="2.06"/>
<circle cx="354" cy="126.4" r="1.83"/>
<circle cx="354" cy="126.4" r="1.14"/>
<circle cx="210.5" cy="151.6" r="1.12"/>
<circle cx="336.1" cy="151.6" r="1.13"/>
<circle cx="77" cy="193.8" r=".56"/>
<circle cx="95.2" cy="184" r=".56"/>
<circle cx="275.3" cy="202.8" r=".74"/>
<circle cx="275.3" cy="202.8" r="1.38"/>
<circle cx="324.8" cy="202.8" r="1.39"/>
<circle cx="324.9" cy="202.8" r=".74"/>
<circle cx="76.1" cy="238.5" r=".23"/>
<circle cx="82.5" cy="238.8" r=".23"/>
<circle cx="106.6" cy="254" r=".32"/>
</g>
<g fill="none" stroke="#000" stroke-width=".48">
<path d="M31.1 8.7h358.1v279.5h-358.1zM114.1 6.3v2.4M210.2 4.4v4.3l-1.6-2.6h3.1l-1.5 2.6M306.2 6.3v2.4M28.6 74.2h2.5M389.2 74.2h2.5M26.7 148.5h4.4l-2.6-1.5v3l2.6-1.5M389.2 148.5l2.6 1.5v-3l-2.6 1.5h4.4M28.6 222.7h2.5M389.2 222.7h2.5M114.1 288.2v2.5M210.2 288.2l1.5 2.7h-3.1l1.6-2.7v4.4"/>
<path d="M306.2 288.2v2.5"/>
</g>
<g fill="none" stroke="#000" stroke-width=".25">
<path d="M253.8 251.1h48.1M253.8 257.7h48.1M284.4 244.6v43.6M301.9 255.4h87.3M301.9 244.6v43.6M253.8 264.2h48.1M253.8 270.7h48.1M253.8 277.3h48.1M301.9 275.1h87.3M310.6 275.1v8.8M328.1 275.1v8.8M380.5 275.1v8.8"/>
<path d="M253.8 283.9h135.4M321.4 283.9v4.3M354.3 283.9v4.3"/>
</g>
<path d="M253.8 244.6h135.4v43.6h-135.4z" fill="none" stroke="#000" stroke-width=".36"/>
<g fill="#000" stroke="#000" stroke-width=".24">
<path d="M183 43.8l1.6-.4v.7zM208.7 53.1l.9 1.4-1.4-.9zM208.7 43.4l1.7 .4-1.7 .3zM210.4 43.8l1.8-.4v.7zM216.8 53.6h.7l-.3 1.8zM217.2 49.8l.3 1.8h-.7zM316.5 49.8l.3 1.8h-.6zM352.6 53.1l1 1.4-1.4-.9zM352.7 43.4l1.7 .4-1.7 .3zM354.4 43.8l1.8-.4v.7zM360 43.4l1.8 .4-1.8 .3zM365.2 48.6h.7l-.3 1.7z"/>
<path d="M365.6 55.4l.3 1.7h-.7zM204.1 60.6l1.8 .4-1.8 .3zM210.4 61l1.8-.4v.7zM222.5 59.2l1.5 .9-.5 .5zM226.6 76l.4 1.7h-.7zM233.4 73.1l1.7-.3v.6zM295.9 72.8l1.7 .3-1.7 .3zM302.8 60.1l1.5-.9-1 1.4zM307.2 72.5l1.7-.3v.7zM311.3 67l1.7-.4v.7zM316.2 62.5h.6l-.3 1.7zM330.7 72.2l1.7 .3-1.7 .4z"/>
<path d="M347.2 66.6l1.7 .4-1.7 .3zM350.4 78.8h.7l-.4 1.8zM350.7 64.2l.4 1.7h-.7zM355.8 78.3l.4 .5-1.4 1zM301.3 79.4l.3 1.7h-.7zM308.7 80.9l1.4 .9-.5 .5zM329 93.1l.5 .5-1.5 1zM365.1 80.6l.4 1.7h-.7zM41.3 100.9l.4 1.8h-.7zM63.8 112.8l1.7-.4v.7zM74.1 104.8l.5-.4 .7 1.6zM89.4 112.4l1.7 .4-1.7 .3z"/>
<path d="M92.8 118h.7l-.4 1.8zM92 104.5l1.3-1.1 .3 .6zM93.1 105.1l.4 1.7h-.7zM105.4 114.8l1.8-.3v.7zM114.1 114.5l1.7 .3-1.7 .4zM118.1 117.6h.7l-.4 1.8zM118.4 106.3l.4 1.7h-.7zM126.1 109.2h.7l-.4 1.7zM126.4 114.7l.4 1.8h-.7zM128.2 103l1.7-.4v.7zM129.9 118.1l1.7-.3v.6zM133.1 106.1l1.7 .3-1.7 .3z"/>
<path d="M137.6 106.4l1.7-.3v.6zM140.8 117.8l1.7 .3-1.7 .3zM142.5 102.6l1.8 .4-1.8 .3zM147.6 106.6h.7l-.3 1.7zM148 109.4l.3 1.7h-.7zM156.9 114.6h.7l-.4 1.7zM157.2 109.4l.4 1.7h-.7zM161.4 114.6h.7l-.3 1.7zM161.8 108.3l.3 1.7h-.7zM345.9 100.1l.5 .4-1.4 1zM349.2 110l1.5-.9-1 1.4zM355.1 115.1h.7l-.4 1.7z"/>
<path d="M355.4 108.5l.4 1.8h-.7zM41 121.9h.7l-.4 1.7zM53.5 137.4l1.7-.3v.7zM64.7 120.3l1.6 .5-.3 .7zM67.9 131.7l1.7-.3v.7zM135 131.4l1.7 .3-1.7 .4zM140.8 120.1l1.7 .4-1.7 .3zM144.3 120.5l1.7-.4v.7zM149.4 137.1l1.7 .3-1.7 .4zM224.2 140.1l1.7-.3v.7zM226.3 129.3h.7l-.4 1.7zM300.9 125.8h.7l-.3 1.8z"/>
<path d="M330 124.6l1 1.5-1.5-1zM349.6 126.4l.4 1.7h-.7zM354 132.8l1.7-.4v.7zM360 132.4l1.8 .4-1.8 .3zM364.8 124.7h.7l-.4 1.7zM208.5 149.5l1.1 1.4-1.5-.9zM210.4 159.9l1.8-.4v.7zM215.7 155.4h.7l-.4 1.7zM216 151.6l.4 1.8h-.7zM228.7 155.4h.7l-.4 1.7zM229 142.5l.4 1.7h-.7zM327.9 139.8l1.8 .3-1.8 .4z"/>
<path d="M334.3 149.4l1 1.5-1.5-1zM341.2 149.9h.7l-.3 1.7zM341.6 156.7l.3 1.7h-.7zM349.3 140.7h.7l-.4 1.8zM183 164.1l1.6-.3v.7zM183 179.7l1.6-.3v.7zM204.1 159.5l1.8 .4-1.8 .3zM208.7 163.8l1.7 .3-1.7 .4zM210.4 164.2l1.8-.3v.7zM334.4 163.9l1.7 .3-1.7 .4zM336.1 161.6l1.7-.3v.7zM336.1 164.2l1.7-.3v.7z"/>
<path d="M344 161.3l1.7 .3-1.7 .4zM360 163.9l1.8 .3-1.8 .4zM43.9 181.3l.3 1.7h-.6zM211.3 179.4l1.7 .3-1.7 .4zM232.4 196.4l.4 1.7h-.7zM324.9 183l1.7-.3v.7zM360 182.7l1.8 .3-1.8 .4zM43.6 206.1h.6l-.3 1.7zM49.1 216.9l1.7-.3v.7zM63.7 213.1l1.8-.3v.7zM140 212.8l1.7 .3-1.7 .4zM154.7 216.6l1.7 .3-1.7 .4z"/>
<path d="M183 211l1.6-.4v.7zM209.4 210.6l1.7 .4-1.7 .3zM211.1 210.8l1.7-.3v.7zM232.1 204.8h.7l-.4 1.7zM273.8 200.8l1 1.5-1.4-1zM273.6 210.5l1.7 .3-1.7 .4zM275.3 210.8l1.8-.3v.7zM322.9 201.3l.5-.5 .9 1.5zM323.1 210.5l1.8 .3-1.8 .4zM324.9 210.8l1.7-.3v.7zM333.7 210.5l1.7 .3-1.7 .4z"/>
</g>
<g font-size="5.8">
<text x="255.3" y="22.6">CONJUNTO SOLDADO</text>
<text x="275.5" y="36.3">1 unidad</text>
</g>
<text font-size="5.7" x="241.9" y="29.4">CDR-AU-V27-CHMO01 ID Ref: 1211</text>
<g font-size="4.3">
<text x="302.4" y="264.7">Planos ensamblaje Columna de dirección</text>
<text x="302.4" y="269.9">(CDR-AU-27). Bronze ProSauto V04</text>
<text x="304.9" y="282.4">C</text>
</g>
<g font-size="3.8">
<text x="70.4" y="23.2">PANEL DE CONEXIONES</text>
<text x="114.3" y="63.4">CONECTORES</text>
<text x="254.2" y="238.8">Pintar conjunto soldado de negro satinado liso</text>
</g>
<text font-size="3.1" x="47" y="97.8">HS50 3R3 J</text>
<g font-size="3">
<text x="83.3" y="146.1">CDR-AU-V025-SPETH001</text>
<text x="92.1" y="149.7">SCALE 1 : 1</text>
<text x="267.8" y="222.9">CDR-AU-V27-CHMO01</text>
<text x="275.6" y="226.5">SCALE 2:3</text>
<text x="254.3" y="250.5">Adrian Parro</text>
<text x="284.9" y="250.1">18/07/2014</text>
<text x="339.5" y="251.1">Simumak</text>
<text x="254.3" y="256.5">Sergio Torremocha</text>
<text x="284.9" y="256.6">18/07/2014</text>
<text x="383.2" y="281.9">10</text>
</g>
<g font-size="2.8">
<text x="43" y="94.5">frenado ARCOL</text>
<text x="44.2" y="91.1">Resistencia de</text>
<text x="328.6" y="281.7">SMK-BRZSMC-04-FFB250-27-ENS10</text>
</g>
<g font-size="2.4">
<text x="65.4" y="8">4</text>
<text x="161.4" y="8">3</text>
<text x="257.5" y="8">2</text>
<text x="353.6" y="8">1</text>
<text x="89.4" y="29.4">PARTS LIST</text>
<text x="59.8" y="34">QTY</text>
<text x="71" y="34">PART NUMBER</text>
<text x="105" y="34">DESCRIPTION</text>
<text x="28.7" y="38">D</text>
<text x="61.5" y="37.5">1</text>
<text x="65.6" y="37.5">CDR-AU-V025-SPETH001</text>
<text x="93.4" y="37.6">Soporte conectores. Chapa 1.5 mm</text>
<text x="390" y="38">D</text>
<text x="193.7" y="44.7">60.00</text>
<text x="278.8" y="44.7">314.00</text>
<text x="365.9" y="44.7">16.00</text>
<text x="191" y="50.4">M6x1 - 6H</text>
<text x="334.1" y="49.4">M6x1 - 6H</text>
<text x="317.3" y="59.4" transform="rotate(-90 317.3 59.4)">31.28</text>
<text x="195.5" y="61.9">10.00</text>
<text x="218" y="64.5" transform="rotate(-90 218 64.5)">12.00</text>
<text x="327.1" y="67.9">82.00</text>
<text x="366.4" y="66.2" transform="rotate(-90 366.4 66.2)">11.00</text>
<text x="261.8" y="74">140.00</text>
<text x="316.1" y="73.4">55.00</text>
<text x="351.6" y="75.4" transform="rotate(-90 351.6 75.4)">35.72</text>
<text x="365.5" y="72.6">M6x1 - 6H</text>
<text x="97.1" y="104">M3x0.5 - 6H ↧ 6.00</text>
<text x="133.8" y="103.9">23.40</text>
<text x="141.6" y="107.3">4.00</text>
<text x="146.4" y="104.9">1.60</text>
<text x="227.5" y="107.1" transform="rotate(-90 227.5 107.1)">120.00</text>
<text x="302.1" y="106.7" transform="rotate(-90 302.1 106.7)">105.00</text>
<text x="356.3" y="106.4" transform="rotate(-90 356.3 106.4)">18.00</text>
<text x="366" y="107.1" transform="rotate(-90 366 107.1)">100.00</text>
<text x="28.8" y="112.2">C</text>
<text x="74.5" y="113.6">39.70</text>
<text x="390.1" y="112.2">C</text>
<text x="42.2" y="115.3" transform="rotate(-90 42.2 115.3)">33.00</text>
<text x="94" y="115.4" transform="rotate(-90 94 115.4)">21.40</text>
<text x="96.4" y="115.7">15.00</text>
<text x="119.3" y="115.8" transform="rotate(-90 119.3 115.8)">19.00</text>
<text x="133.7" y="119">18.40</text>
<text x="71.1" y="123.4">M3x0.5 - 6H ↧ 6.00</text>
<text x="127.3" y="124" transform="rotate(-90 127.3 124)">5.60</text>
<text x="134.9" y="121.3">2.50</text>
<text x="158.1" y="125.4" transform="rotate(-90 158.1 125.4)">10.00</text>
<text x="162.7" y="124.5" transform="rotate(-90 162.7 124.5)">11.60</text>
<text x="97.6" y="132.6">100.00</text>
<text x="350.5" y="137.4" transform="rotate(-90 350.5 137.4)">35.00</text>
<text x="365.1" y="133.6">17.00</text>
<text x="98.3" y="138.3">142.00</text>
<text x="273.3" y="141">230.00</text>
<text x="190.6" y="147.2">M6x1 - 6H</text>
<text x="216.9" y="148.5" transform="rotate(-90 216.9 148.5)">12.00</text>
<text x="315.1" y="145.2">M6x1 - 6H</text>
<text x="342.4" y="146.8" transform="rotate(-90 342.4 146.8)">11.00</text>
<text x="229.9" y="152.8" transform="rotate(-90 229.9 152.8)">32.00</text>
<text x="195" y="160.7">10.00</text>
<text x="193.7" y="165">60.00</text>
<text x="270.4" y="165.1">274.00</text>
<text x="327" y="162.5">21.00</text>
<text x="345.7" y="165.1">56.00</text>
<text x="196" y="180.6">65.60</text>
<text x="340.3" y="183.9">80.50</text>
<text x="28.8" y="186.5">B</text>
<text x="390.1" y="186.5">B</text>
<text x="44.8" y="197.5" transform="rotate(-90 44.8 197.5)">58.00</text>
<text x="233.3" y="193.2" transform="rotate(-90 233.3 193.2)">22.00</text>
<text x="255.9" y="199.8">M4x0.7 - 6H</text>
<text x="305.1" y="199.6">M4x0.7 - 6H</text>
<text x="99.1" y="214">170.00</text>
<text x="194.1" y="211.8">61.50</text>
<text x="239.6" y="211.7">140.00</text>
<text x="296.4" y="211.7">108.00</text>
<text x="338" y="211.7">23.00</text>
<text x="99.1" y="217.8">234.00</text>
<text x="254.3" y="246.8">DRAWN</text>
<text x="254.3" y="253.4">CHECKED</text>
<text x="302.4" y="257.6">TITLE</text>
<text x="28.8" y="260.7">A</text>
<text x="254.3" y="259.9">QA</text>
<text x="390" y="260.7">A</text>
<text x="254.3" y="266.5">MFG</text>
<text x="254.3" y="273.1">APPROVED</text>
<text x="303.8" y="277.4">SIZE</text>
<text x="328.6" y="277.4">DWG NO</text>
<text x="382.7" y="277.4">REV</text>
<text x="302.4" y="286.2">SCALE</text>
<text x="354.8" y="287.7">SHEET 7 OF 14</text>
<text x="65.4" y="290.7">4</text>
<text x="161.4" y="290.7">3</text>
<text x="257.5" y="290.7">2</text>
<text x="353.6" y="290.7">1</text>
</g>
<g font-size="2.3">
<text x="228.7" y="63.6">⌀6.60 THRU</text>
<text x="284.6" y="63.7">⌀6.60 THRU</text>
<text x="314.6" y="85.1">⌀9.00 THRU</text>
<text x="334.9" y="91.2">⌀55.00</text>
<text x="351.7" y="98.3">⌀12.20</text>
<text x="337.9" y="112.8">⌀3.40</text>
<text x="310.9" y="123.1">⌀9.00 THRU</text>
</g>
</svg>
